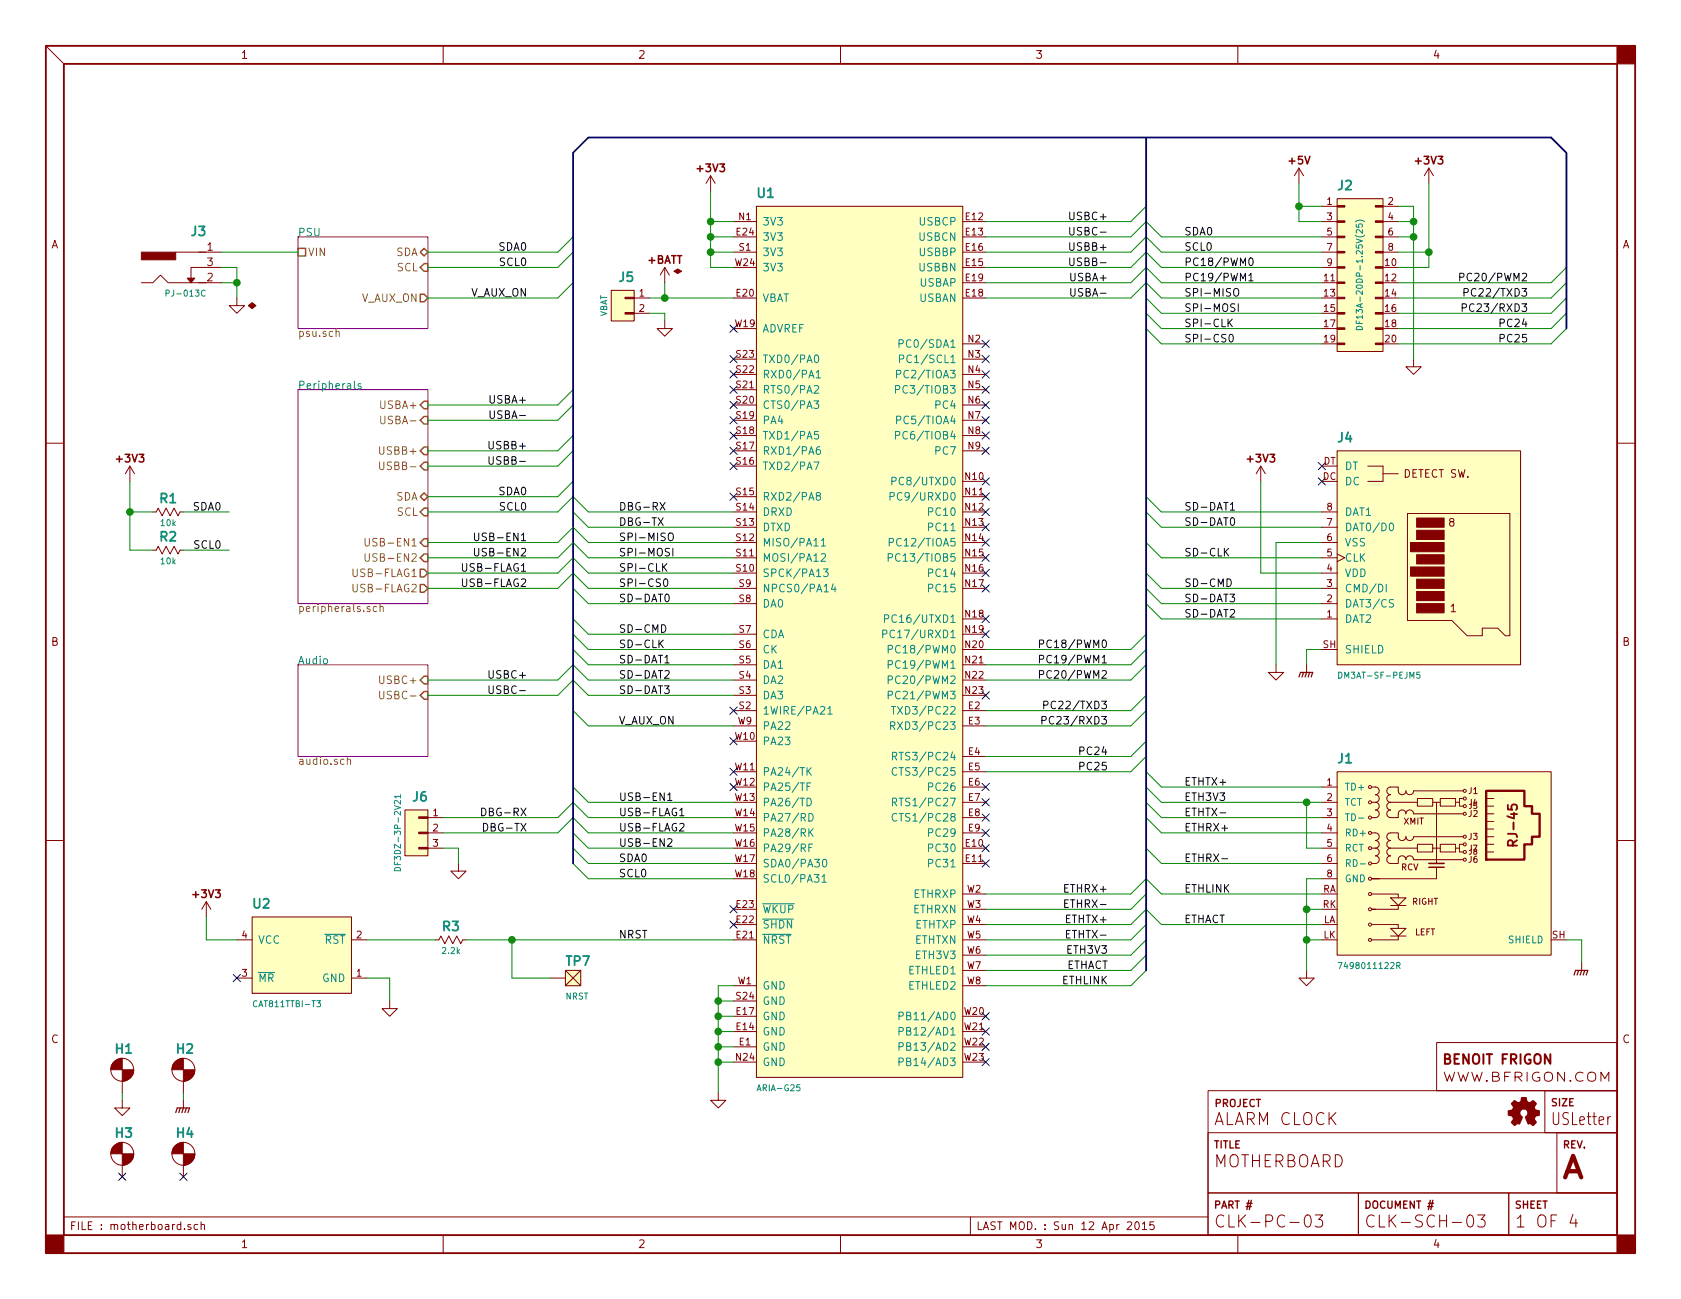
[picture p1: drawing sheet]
<svg xmlns="http://www.w3.org/2000/svg" width="279mm" height="216mm" viewBox="0 0 279 216" stroke-linecap="round" stroke-linejoin="round" font-family="sans-serif">
<g fill="none" stroke="#840000" stroke-width=".17">
<path d="M7.6 7.6l3 3M73.7 7.6v3M139.7 7.6v3M205.7 7.6v3M118.1 29.2l-.8 1.3M118.1 29.2v2.6M118.1 29.2l.8 1.3M121.9 36.8h3.8M121.9 39.4h3.8M125.7 34.3h34.3v144.8h-34.3zM160 36.8h3.8M160 39.4h3.8"/>
<path d="M215.9 27.9l-.8 1.3M215.9 27.9v2.6M215.9 27.9l.8 1.3M219.7 36.8h2.5M219.7 39.4h2.5M219.7 34.3h2.5M222.2 33h7.7v25.4h-7.7zM229.9 36.8h2.5M229.9 39.4h2.5M229.9 34.3h2.5M237.5 27.9l-.8 1.3M237.5 27.9v2.6"/>
<path d="M237.5 27.9l.8 1.3M23.5 47h1.9l1.3-1.3 1.2 1.3h6.4M29.2 41.9h7.6M33 47h3.8M36.8 44.5h-5.1v2.5M39.4 49.5v1.3h1.2l-1.2 1.3-1.3-1.3h1.3M101.6 48.3h3.8v5h-3.8zM105.4 49.5h2.5M105.4 52.1h2.5M110.5 53.3v1.3h1.3l-1.3 1.3-1.3-1.3h1.3M110.5 44.5l-.8 1.2M110.5 44.5v2.5"/>
<path d="M110.5 44.5l.8 1.2M121.9 41.9h3.8M121.9 59.7h3.8M121.9 49.5h3.8M121.9 44.5h3.8M121.9 54.6h3.8M160 41.9h3.8M160 57.2h3.8M160 59.7h3.8M160 49.5h3.8M160 44.5h3.8M160 47h3.8"/>
<path d="M219.7 41.9h2.5M219.7 44.5h2.5M219.7 47h2.5M229.9 41.9h2.5M234.9 59.7v1.3h1.3l-1.3 1.2-1.2-1.2h1.2M7.6 73.7h3M21.6 77.5l-.8 1.2M21.6 77.5v2.5M21.6 77.5l.8 1.2M121.9 62.2h3.8M121.9 64.8h3.8M121.9 67.3h3.8"/>
<path d="M121.9 69.9h3.8M121.9 72.4h3.8M121.9 74.9h3.8M121.9 77.5h3.8M160 62.2h3.8M160 64.8h3.8M160 67.3h3.8M160 69.9h3.8M160 72.4h3.8M160 74.9h3.8M209.5 77.5l.8 1.2M209.5 77.5v2.5"/>
<path d="M209.5 77.5l-.7 1.2M222.2 74.9h30.5v35.6h-30.5zM227.3 77.5h2.6zM229.9 77.5v2.5zM229.9 78.7h2.5zM268.8 73.7h3M25.4 85.1h.6l.3-.6 .6 1.2 .7-1.2 .7 1.2 .6-1.2 .7 1.2 .3-.6h.6M25.4 91.4h.6l.3-.6 .6 1.3 .7-1.3 .7 1.3 .6-1.3 .7 1.3 .3-.7h.6M121.9 97.8h3.8M121.9 95.3h3.8M121.9 82.6h3.8M121.9 92.7h3.8"/>
<path d="M121.9 85.1h3.8M121.9 90.2h3.8M121.9 87.6h3.8M160 97.8h3.8M160 80h3.8M160 95.3h3.8M160 82.6h3.8M160 92.7h3.8M160 85.1h3.8M160 90.2h3.8M160 87.6h3.8M219.7 97.8h2.5"/>
<path d="M219.7 95.3h2.5M219.7 92.7h2.5M219.7 85.1h2.5M219.7 90.2h2.5M219.7 87.6h2.5M222.2 92.1l1.3 .6-1.3 .6M227.3 80h2.6zM233.9 85.3h17.1v20.4h-.8l-1.3-1.3h-2.5v1.3h-2.6l-2.5-2.6h-7.4zM121.9 118.1h3.8M121.9 115.6h3.8M121.9 113h3.8M121.9 110.5h3.8"/>
<path d="M121.9 108h3.8M121.9 105.4h3.8M121.9 100.3h3.8M160 118.1h3.8M160 115.6h3.8M160 113h3.8M160 110.5h3.8M160 108h3.8M160 105.4h3.8M160 102.9h3.8M212.1 110.5v1.3h-1.3l1.3 1.2 1.3-1.2h-1.3M217.2 110.5v1.3"/>
<path d="M219.7 100.3h2.5M219.7 102.9h2.5M7.6 139.7h3M67.3 134.6h3.8v7.6h-3.8zM71.1 135.9h2.6M71.1 138.4h2.6M121.9 120.7h3.8M121.9 128.3h3.8M121.9 130.8h3.8M121.9 133.4h3.8M121.9 135.9h3.8M121.9 138.4h3.8"/>
<path d="M121.9 123.2h3.8M160 120.7h3.8M160 125.7h3.8M160 128.3h3.8M160 130.8h3.8M160 133.4h3.8M160 135.9h3.8M160 138.4h3.8M219.7 130.8h2.5M219.7 133.4h2.5M219.7 135.9h2.5M219.7 138.4h2.5"/>
<path d="M222.2 128.3h35.6v30.5h-35.6zM228 138.4h.6a.63 .63 0 0 1 .6 .7 .63 .63 0 0 1-.6 .6 .63 .63 0 0 1 .6 .6 .63 .63 0 0 1-.6 .7M228 130.8h.6a.63 .63 0 0 1 .6 .6 .63 .63 0 0 1-.6 .7 .63 .63 0 0 1 .6 .6 .63 .63 0 0 1-.6 .7M228 133.4h.6M228.6 133.4a.63 .63 0 0 1 .6 .6 .63 .63 0 0 1-.6 .6 .63 .63 0 0 1 .6 .7 .63 .63 0 0 1-.6 .6h-.6M231.1 133.4a.63 .63 0 0 0-.6 .6 .63 .63 0 0 0 .6 .6 .63 .63 0 0 0-.6 .7 .63 .63 0 0 0 .6 .6h1.3v-.6a.63 .63 0 0 1 .6-.7 .63 .63 0 0 1 .7 .7 .63 .63 0 0 1 .6-.7 .63 .63 0 0 1 .6 .7h8.3M231.1 133.4h4.5M235.6 132.7h2.5v1.3h-2.5zM238.1 133.4h1.3M238.8 133.4v10.1M239.4 132.7h2.5v1.3h-2.5zM241.9 133.4h.7"/>
<path d="M243.2 132.7h-.6v1.3h.6M243.2 139.1h-8.3a.63 .63 0 0 1-.6 .6 .63 .63 0 0 1-.6-.6 .63 .63 0 0 1-.7 .6 .63 .63 0 0 1-.6-.6v-.7h-1.3a.63 .63 0 0 0-.6 .7 .63 .63 0 0 0 .6 .6 .63 .63 0 0 0-.6 .6 .63 .63 0 0 0 .6 .7M243.2 131.4h-8.3a.63 .63 0 0 1-.6 .7 .63 .63 0 0 1-.6-.7 .63 .63 0 0 1-.7 .7 .63 .63 0 0 1-.6-.7v-.6h-1.3a.63 .63 0 0 0-.6 .6 .63 .63 0 0 0 .6 .7 .63 .63 0 0 0-.6 .6 .63 .63 0 0 0 .6 .7M247 139.1h1.3M247 137.8h1.3M247 136.5h1.3M247 135.3h1.3M247 134h1.3M247 132.7h1.3M268.8 139.7h3M34.3 149.9l-.8 1.2M34.3 149.9v2.5"/>
<path d="M34.3 149.9l.8 1.2M39.4 156.2h2.5M41.9 152.4h16.5v12.7h-16.5zM58.4 156.2h2.6M71.1 141h2.6M72.4 156.2h.5l.4-.6 .6 1.2 .7-1.2 .7 1.2 .6-1.2 .7 1.2 .3-.6h.6M76.2 143.5v1.3h1.3l-1.3 1.3-1.3-1.3h1.3M121.9 151.1h3.8M121.9 153.7h3.8M121.9 156.2h3.8M121.9 141h3.8M121.9 143.5h3.8"/>
<path d="M121.9 146.1h3.8M160 148.6h3.8M160 151.1h3.8M160 153.7h3.8M160 156.2h3.8M160 158.8h3.8M160 141h3.8M160 143.5h3.8M219.7 141h2.5M219.7 143.5h2.5M219.7 146.1h2.5M228 153.7h4.4v.6"/>
<path d="M228 148.6h4.4v.6M228 141h.6M228.6 141a.63 .63 0 0 1 .6 .6 .63 .63 0 0 1-.6 .6 .63 .63 0 0 1 .6 .7 .63 .63 0 0 1-.6 .6h-.6M231.1 155.6h2.6M231.1 150.5h2.6M231.1 149.2h2.6l-1.3 1.3zM231.1 154.3h2.6l-1.3 1.3zM231.1 141a.63 .63 0 0 0-.6 .6 .63 .63 0 0 0 .6 .6 .63 .63 0 0 0-.6 .7 .63 .63 0 0 0 .6 .6h1.3v-.6a.63 .63 0 0 1 .6-.7 .63 .63 0 0 1 .7 .7 .63 .63 0 0 1 .6-.7 .63 .63 0 0 1 .6 .7h8.3M231.1 141h4.5M232.4 155.6v.6h-4.4M232.4 150.5v.6h-4.4h.6M235.6 140.3h2.5v1.3h-2.5z"/>
<path d="M238.1 141h1.3M238.8 144.1v2h-10.8h1.2M239.4 140.3h2.5v1.3h-2.5zM241.9 141h.7M243.2 140.3h-.6v1.3h.6M247 140.3h1.3M247 141.6h1.3M20.3 179.7v1.9M30.5 179.7v1.9M39.4 162.6h2.5M58.4 162.6h2.6M64.8 166.4v1.2h1.2l-1.2 1.3-1.3-1.3h1.3"/>
<path d="M91.4 162.6h2.6M94 161.3h2.5v2.5h-2.5zM94 161.3l2.5 2.5M96.5 161.3l-2.5 2.5M121.9 174h3.8M121.9 163.8h3.8M121.9 168.9h3.8M121.9 171.5h3.8M121.9 176.5h3.8M121.9 166.4h3.8M160 174h3.8M160 163.8h3.8"/>
<path d="M160 161.3h3.8M160 168.9h3.8M160 171.5h3.8M160 176.5h3.8M217.2 161.3v1.3h1.2l-1.2 1.2-1.3-1.2h1.3M238.8 173.3h30v8h-30zM256.8 178.4a.71 .71 0 0 1 .7-.2 .71 .71 0 0 1 .5 .5v.5a.7 .7 0 0 1-.6 .5 .7 .7 0 0 1-.7-.5zM260 178.2v1.5l-1.1-1.5v1.5M261 179.6h.1h-.2h.1v.1M262.9 160v1.3M263.1 178.4a.78 .78 0 0 0-1 0 .78 .78 0 0 0 0 1.1 .78 .78 0 0 0 1 .1M264 178.4a.71 .71 0 0 1 .7-.2 .71 .71 0 0 1 .5 .5v.5a.7 .7 0 0 1-.6 .5 .7 .7 0 0 1-.7-.5z"/>
<path d="M266.1 179.7v-1.5l.7 1.1 .6-1.1v1.5M20.3 182.9v1.3h1.3l-1.3 1.2-1.3-1.2h1.3M20.3 193.7v1.9M30.5 182.9v1.3M30.5 193.7v1.9M119.4 181.6v1.3h1.2l-1.2 1.3-1.3-1.3h1.3M200.8 188.3h68v10h-68zM200.8 181.3h68v24h-68zM200.8 198.3h25v7h-25zM225.8 198.3h25v7h-25zM250.8 198.3h18v7h-18zM256.8 181.3h12v7h-12z"/>
<path d="M258.8 188.3h10v10h-10zM7.6 205.7h3M10.6 202.3h190.2M31.7 203.6a.31 .31 0 0 0-.5 .1l.1 .2 .5 .2-.2 .3-.4-.1M32.9 203.6l-.4-.1-.2 .2v.5l.2 .2 .4-.1M33.4 203.6l.2-.1 .3 .1 .1 .8M33.4 203.1v1.3M73.7 205.3v3M139.7 205.3v3M161.3 202.3v3M187.4 203.2l.5-.1 .1 .1 .1 .2-.8 1h.8M188.7 203.2l.2-.1a.7 .7 0 0 1 .5 .5 .7 .7 0 0 1-.2 .7l-.1 .1a.7 .7 0 0 1-.4-1.2z"/>
<path d="M189.9 203.4l.3-.3v1.3M189.9 204.4h.7M191.8 203.1h-.6l-.1 .6 .2-.1h.4l.1 .5-.2 .3-.5-.2M205.7 205.3v3M217.1 202a.47 .47 0 0 1 .7 .3 1.04 1.04 0 0 1-.5 1.6 1.33 1.33 0 0 1-.2-1.9zM218.6 201.9h1.2l-.6 .8a.53 .53 0 0 1 .6 .4v.5l-.1 .2-.8 .1-.3-.1M244.1 202a.47 .47 0 0 1 .7 .3 1.04 1.04 0 0 1-.5 1.6 1.33 1.33 0 0 1-.2-1.9zM245.6 201.9h1.2l-.6 .8a.53 .53 0 0 1 .6 .4v.5l-.1 .2-.8 .1-.3-.1M261.4 201.8l-.4 1.5h1.2M261.9 202.6v1.3M268.8 205.7h3"/>
<circle cx="227.7" cy="130.8" r=".25"/>
<circle cx="227.7" cy="135.9" r=".25"/>
<circle cx="227.7" cy="138.4" r=".25"/>
<circle cx="227.7" cy="133.3" r=".25"/>
<circle cx="243.5" cy="139.1" r=".25"/>
<circle cx="243.5" cy="135.3" r=".25"/>
<circle cx="243.5" cy="131.4" r=".25"/>
<circle cx="243.5" cy="132.7" r=".25"/>
<circle cx="243.5" cy="134" r=".25"/>
<circle cx="227.7" cy="151.1" r=".25"/>
<circle cx="227.7" cy="141" r=".25"/>
<circle cx="227.7" cy="153.7" r=".25"/>
<circle cx="227.7" cy="156.2" r=".25"/>
<circle cx="227.7" cy="148.6" r=".25"/>
<circle cx="227.7" cy="143.5" r=".25"/>
<circle cx="227.7" cy="146" r=".25"/>
<circle cx="243.5" cy="141.6" r=".25"/>
<circle cx="243.5" cy="142.9" r=".25"/>
<circle cx="243.5" cy="140.3" r=".25"/>
<circle cx="20.3" cy="177.8" r="1.9"/>
<circle cx="30.5" cy="177.8" r="1.9"/>
<circle cx="20.3" cy="191.8" r="1.9"/>
<circle cx="30.5" cy="191.8" r="1.9"/>
</g>
<path d="M7.6 7.6h264.2v200.7h-264.2zM10.6 10.6h258.2v194.7h-258.2z" fill="none" stroke="#840000" stroke-width=".3"/>
<g fill="#840000" stroke="#840000" stroke-width=".17">
<path d="M7.6 205.3h3v3h-3z"/>
<path d="M268.8 205.3h3v3h-3z"/>
<path d="M268.8 7.6h3v3h-3z"/>
<path d="M222.2 57h1.3v.3h-1.3z"/>
<path d="M222.2 54.5h1.3v.2h-1.3z"/>
<path d="M222.2 51.9h1.3v.3h-1.3z"/>
<path d="M222.2 49.4h1.3v.3h-1.3z"/>
<path d="M222.2 46.9h1.3v.2h-1.3z"/>
<path d="M222.2 44.3h1.3v.3h-1.3z"/>
<path d="M222.2 41.8h1.3v.2h-1.3z"/>
<path d="M222.2 39.2h1.3v.3h-1.3z"/>
<path d="M222.2 36.7h1.3v.3h-1.3z"/>
<path d="M222.2 34.2h1.3v.2h-1.3z"/>
<path d="M228.6 57h1.3v.3h-1.3z"/>
<path d="M228.6 54.5h1.3v.2h-1.3z"/>
<path d="M228.6 51.9h1.3v.3h-1.3z"/>
<path d="M228.6 49.4h1.3v.3h-1.3z"/>
<path d="M228.6 46.9h1.3v.2h-1.3z"/>
<path d="M228.6 44.3h1.3v.3h-1.3z"/>
<path d="M228.6 41.8h1.3v.2h-1.3z"/>
<path d="M228.6 39.2h1.3v.3h-1.3z"/>
<path d="M228.6 36.7h1.3v.3h-1.3z"/>
<path d="M228.6 34.2h1.3v.2h-1.3z"/>
<path d="M23.5 41.9h5.7v1.3h-5.7z"/>
<path d="M31.1 46.2h1.3l-.7 .8z"/>
<path d="M69.6 140.8h1.5v.3h-1.5z"/>
<path d="M69.6 138.3h1.5v.3h-1.5z"/>
<path d="M69.6 135.8h1.5v.2h-1.5z"/>
<path d="M103.9 51.9h1.5v.3h-1.5z"/>
<path d="M103.9 49.4h1.5v.3h-1.5z"/>
<path d="M29 176.7l.6-.6 .9-.2v1.9h-1.9l.1-.8z"/>
<path d="M30.5 177.8h1.9a1.95 1.95 0 0 1-1.9 1.9z"/>
<path d="M18.8 190.6l.6-.5 .9-.2v1.9h-1.9l.1-.8z"/>
<path d="M20.3 191.8h1.9a1.95 1.95 0 0 1-1.9 1.9z"/>
<path d="M18.8 176.7l.6-.6 .9-.2v1.9h-1.9l.1-.8z"/>
<path d="M20.3 177.8h1.9a1.95 1.95 0 0 1-1.9 1.9z"/>
<path d="M29 190.6l.6-.5 .9-.2v1.9h-1.9l.1-.8z"/>
<path d="M30.5 191.8h1.9a1.95 1.95 0 0 1-1.9 1.9z"/>
<path d="M41.3 50.8l.6-.5 .6 .5-.6 .5z"/>
<path d="M112 45.1l.6-.4 .7 .4-.7 .4z"/>
<path d="M234.4 94.2h5.6v1.6h-5.6z"/>
<path d="M234.4 90.2h5.6v1.5h-5.6z"/>
<path d="M235.5 100.3h4.5v1.6h-4.5z"/>
<path d="M235.5 98.3h4.5v1.5h-4.5z"/>
<path d="M235.5 96.3h4.5v1.5h-4.5z"/>
<path d="M235.5 92.2h4.5v1.5h-4.5z"/>
<path d="M235.5 88.1h4.5v1.6h-4.5z"/>
<path d="M235.5 86.1h4.5v1.5h-4.5z"/>
</g>
<path d="M251.5 183.2a.29 .29 0 0 1 .2-.2 .29 .29 0 0 1 .3 .1l.3 .2a.66 .66 0 0 0 .6-.8v-.1h.7l.1 .4a.56 .56 0 0 0 .4 .5 .56 .56 0 0 0 .7-.3 .49 .49 0 0 1 .4 .3 .49 .49 0 0 1-.2 .6v.1a.54 .54 0 0 0 .7 .6h.1v.5a.3 .3 0 0 1-.1 .3 .3 .3 0 0 1-.3 0l-.2 .1-.2 .5 .1 .3a.28 .28 0 0 1 .2 .3 .28 .28 0 0 1-.2 .2l-.3 .2-.5-.3-.3 .1-.4-1.1a.73 .73 0 0 0 .4-1 .73 .73 0 0 0-1.1-.3 .73 .73 0 0 0-.1 1.1l.2 .2-.4 1.1-.3-.1-.3 .1a.3 .3 0 0 1-.3 .2 .3 .3 0 0 1-.2-.2l-.3-.3 .4-.5-.1-.4a.43 .43 0 0 0-.6-.2l-.2-.1v-.3a.27 .27 0 0 1 0-.4 .27 .27 0 0 1 .4 0l.3-.1 .2-.5-.4-.6z" fill="#840000" stroke="#840000" stroke-width=".25"/>
<g fill="#ffffc2" stroke="#ffffc2" stroke-width=".25">
<path d="M125.7 34.3h34.3v144.8h-34.3z"/>
<path d="M222.2 128.3h35.6v30.5h-35.6z"/>
<path d="M222.2 33h7.7v25.4h-7.7z"/>
<path d="M67.3 134.6h3.8v7.6h-3.8z"/>
<path d="M101.6 48.3h3.8v5h-3.8z"/>
<path d="M41.9 152.4h16.5v12.7h-16.5z"/>
<path d="M94 161.3h2.5v2.5h-2.5z"/>
<path d="M222.2 74.9h30.5v35.6h-30.5z"/>
</g>
<g fill="none" stroke="#008484" stroke-width=".17">
<path d="M225.3 36.9a1.2 1.2 0 0 1 1.5 0M225.4 37.2v.5l.5 .1-.1-.2 .1-.3 .4-.1 .1 .2-.1 .4M27.6 48.7h.5v-.4l-.5-.1v1M34.1 48.3a.47 .47 0 0 0-.7 .4 .47 .47 0 0 0 .5 .5l.2-.1M135.5 59.1l.1-.1a.66 .66 0 0 1 .5 .5 .66 .66 0 0 1-.2 .6l-.1 .2a.71 .71 0 0 1-.3-1.2zM149.4 57.1l.6-.1 .1-.4-.7-.1v1.2M149.5 59.7l.6-.1 .1-.5-.7-.1v1.3M225.4 53.3v.5h1M225.5 54.4a.55 .55 0 0 1 .6-.1 .55 .55 0 0 1 .3 .5h-1zM225.9 53.4v.4M58.9 63.3v1.1l.2 .2M60 63.8h-.3l-.2 .1 .1 .2 .4 .1v.3h-.5"/>
<path d="M135.3 66.6h.8l-.5 .5 .4 .1v.6l-.2 .1h-.3l-.2-.1M135.3 76.8h.8l-.5 1.3M135.4 64.2l.4-.1 .2 .1 .1 .2-.8 1h.8M135.7 61.9l.3-.4v1.3M135.7 62.8h.7M136 71.7h-.6v.6l.1-.1 .5 .1v.5l-.2 .2-.4-.2M136.2 74.2a.47 .47 0 0 0-.5 .6l.1 .6 .3 .1 .2-.1 .1-.4-.2-.2-.3-.1-.2 .3M148.2 80l.6-.1 .1-.5-.7-.1v1.3M148.8 64.7h.7v-.5l-.7-.1v1.3M148.8 72.4l.7-.1v-.5l-.7-.1v1.3M149 62.2l.6-.1 .1-.5-.7-.1v1.3M149 69.8l.6-.1 .1-.4-.7-.1v1.2"/>
<path d="M135.9 82.4l-.2-.2 .1-.3h.3l.2 .1v.3l-.5 .1-.1 .3v.3l.2 .1h.2l.3-.2-.1-.4-.2-.1M136.5 92.1l.5-.1 .2 .1v.3l-.8 .9h.8M136.5 89.8l.4-.3v1.3M136.5 90.8h.7M136.9 94.6h.7l-.4 .4 .4 .1v.6l-.2 .1h-.4l-.1-.1M138.5 97l-.3 .9h.8M138.8 97.5v.9M147.6 92.7l.6-.1 .1-.5-.7-.1v1.3M147.8 90.1h.6l.1-.5-.7-.1v1.3M147.9 82.5l.6-.1 .1-.4-.7-.1v1.2M230.4 97.1v1.3M231 87l.2-.1a.66 .66 0 0 1 .5 .5 .66 .66 0 0 1-.2 .7l-.2 .1a.71 .71 0 0 1-.3-1.2z"/>
<path d="M231.6 99.7l-.5-.1-.1 .1v.4l.5 .3 .1 .3-.2 .2-.5-.1M137.6 117.8l.3-.4v1.3M137.6 118.7h.7M146.7 105.4l.6-.1 .1-.5-.7-.1v1.3M147 102.8h.6l.1-.5-.7-.1v1.3M147.6 107.9l.6-.1 .1-.4-.7-.1v1.2M147.6 110.5l.6-.1 .1-.5-.7-.1v1.3M147.6 113l.6-.1 .1-.5-.7-.1v1.3M147.6 115.5h.6l.1-.5-.7-.1v1.3M148.2 117.4h.7M148.5 117.4v1.3M222.5 111.7a.51 .51 0 0 1 .6 .5 .51 .51 0 0 1-.6 .5z"/>
<path d="M236 111.7h-.5v.5l.1-.1h.3l.1 .5-.2 .1-.3-.1M66.6 132.4h-1l.3 .2M66.6 132.1v.5M134.1 132.7a.64 .64 0 0 1 .8 .6 .64 .64 0 0 1-.8 .6zM134.1 130.7h.5M134.3 128.1l.5 .8M134.4 135.2a.64 .64 0 0 1 .8 .6 .64 .64 0 0 1-.8 .7zM134.6 138.3l.6 .7M134.7 130.1h-.6v1.3M134.8 127.6l-.7 .7M135.2 137.7l-.8 .8M148 120.6l.6-.1 .1-.4-.7-.1v1.2"/>
<path d="M148.3 125.7l.6-.1 .1-.5-.7-.1v1.3M148.3 133.3l.6-.1 .1-.4-.7-.1v1.2M148.3 120.6l.4 .6M148.6 125.7l.4 .6M148.6 133.3l.4 .6M149 127.7a.5 .5 0 0 0-.6 0 .5 .5 0 0 0-.1 .6 .47 .47 0 0 0 .2 .5 .47 .47 0 0 0 .5-.1M149 135.3a.5 .5 0 0 0-.6 0 .5 .5 0 0 0-.1 .6 .47 .47 0 0 0 .2 .5 .47 .47 0 0 0 .5-.1M225.8 136h.9M53.9 155.3h3.5M65.6 144.3a.55 .55 0 0 1 .6-.1 .55 .55 0 0 1 .4 .5h-1zM126.7 155.3h4.8M126.7 152.8h5.2"/>
<path d="M126.7 150.2h5.4M134.4 140.9h.5M135.1 140.3h-.7v1.3M136.6 145.7l.4-.3v1.2M136.6 146.6h.7M136.8 142.9l.2-.1a.66 .66 0 0 1 .5 .5 .66 .66 0 0 1-.2 .7l-.2 .1a.71 .71 0 0 1-.3-1.2zM222.4 160h.7l-.5 1M226.1 143.6h.8M52.7 166.3h.6l-.4 .4 .3 .1v.4l-.1 .1-.4-.1M149.4 168.9l.6-.1 .1-.5-.7-.1v1.3M149.4 171.4l.6-.1 .1-.4-.7-.1v1.2M149.4 174l.6-.1 .1-.5-.7-.1v1.3"/>
<path d="M149.4 176.5l.6-.1 .1-.5-.7-.1v1.3M232.2 160.5h.4v-.5h-.4v1M232.4 160.5l.3 .5"/>
</g>
<path d="M237.5 144.1h2.5M237.5 143.5h2.5" fill="none" stroke="#840000" stroke-width=".25"/>
<path d="M247 131.4h6.4v2.6h1.2v1.3h1.3v3.8h-1.3v1.2h-1.2v2.6h-6.4z" fill="none" stroke="#840000" stroke-width=".38"/>
<g fill="none" stroke="#008400" stroke-width=".17">
<path d="M95.2 39.4l-2.5 2.5h-21.6M118.1 36.8h3.8M118.1 39.4h3.8M118.1 31.8v12.7h3.8M163.8 39.4h24.2l2.5-2.6 2.5 2.6h26.7M190.5 34.3l-2.5 2.5h-24.2M215.9 30.5v6.3h3.8M215.9 34.3h3.8M232.4 36.8h2.5M232.4 39.4h2.5M232.4 34.3h2.5v25.4M237.5 30.5v14h-5.1"/>
<path d="M36.8 41.9h12.7M36.8 44.5h2.6v5M36.8 47h2.6M95.2 41.9l-2.5 2.6h-21.6M95.2 47l-2.5 2.5h-21.6M107.9 49.5h14M107.9 52.1h2.6v1.2M110.5 47v2.5M118.1 41.9h3.8M163.8 41.9h24.2l2.5-2.5 2.5 2.5h26.7M163.8 44.5h24.2l2.5-2.6 2.5 2.6h26.7M163.8 47h24.2l2.5-2.5 2.5 2.5h26.7"/>
<path d="M163.8 49.5h24.2l2.5-2.5 2.5 2.5h26.7M190.5 49.5l2.5 2.6h26.7M190.5 52.1l2.5 2.5h26.7M190.5 54.6l2.5 2.6h26.7M232.4 41.9h5.1M260.3 54.6l-2.5 2.6h-25.4M260.3 52.1l-2.5 2.5h-25.4M260.3 49.5l-2.5 2.6h-25.4M260.3 47l-2.5 2.5h-25.4M260.3 44.5l-2.5 2.5h-25.4M95.2 64.8l-2.5 2.5h-21.6M95.2 67.3l-2.5 2.6h-21.6"/>
<path d="M95.2 72.4l-2.5 2.5h-21.6M95.2 74.9l-2.5 2.6h-21.6M21.6 85.1h3.8M21.6 80v11.4h3.8M30.5 85.1h7.6M30.5 91.4h7.6M71.1 85.1h21.6l2.5-2.5 2.6 2.5h24.1M71.1 90.2h21.6l2.5-2.6 2.6 2.6h24.1M71.1 92.7h21.6l2.5-2.5 2.6 2.5h24.1M71.1 95.3h21.6l2.5-2.6 2.6 2.6h24.1M71.1 97.8h21.6l2.5-2.5 2.6 2.5h24.1M95.2 85.1l2.6 2.5h24.1"/>
<path d="M95.2 97.8l2.6 2.5h24.1M95.2 80l-2.5 2.6h-21.6M190.5 82.6l2.5 2.5h26.7M190.5 85.1l2.5 2.5h26.7M190.5 90.2l2.5 2.5h26.7M190.5 95.3l2.5 2.5h26.7M190.5 97.8l2.5 2.5h26.7M209.5 80v15.3h10.2M219.7 90.2h-7.6v20.3M71.1 115.6h21.6l2.5-2.6 2.6 2.6h24.1M71.1 113h21.6l2.5-2.5 2.6 2.5h24.1M95.2 102.9l2.6 2.5h24.1"/>
<path d="M95.2 105.4l2.6 2.6h24.1M95.2 108l2.6 2.5h24.1M95.2 118.1l2.6 2.6h24.1M190.5 105.4l-2.5 2.6h-24.2M190.5 108l-2.5 2.5h-24.2M190.5 110.5l-2.5 2.5h-24.2M190.5 115.6l-2.5 2.5h-24.2M190.5 118.1l-2.5 2.6h-24.2M190.5 100.3l2.5 2.6h26.7M219.7 108h-2.5v2.5M73.7 135.9h19l2.5-2.5 2.6 2.5h24.1M73.7 138.4h19l2.5-2.5 2.6 2.5h24.1"/>
<path d="M95.2 130.8l2.6 2.6h24.1M95.2 138.4l2.6 2.6h24.1M190.5 128.3l2.5 2.5h26.7M190.5 130.8l2.5 2.6h26.7M190.5 133.4l2.5 2.5h26.7M190.5 135.9l2.5 2.5h26.7M190.5 123.2l-2.5 2.5h-24.2M190.5 125.7l-2.5 2.6h-24.2M217.2 133.4v7.6h2.5M34.3 152.4v3.8h5.1M61 156.2h11.4M73.7 141h2.5v2.5"/>
<path d="M77.5 156.2h44.4M85.1 156.2v6.4h6.3M95.2 141l2.6 2.5h24.1M95.2 143.5l2.6 2.6h24.1M163.8 148.6h24.2l2.5-2.5 2.5 2.5h26.7M163.8 153.7h24.2l2.5-2.6 2.5 2.6h26.7M190.5 148.6l-2.5 2.5h-24.2M190.5 153.7l-2.5 2.5h-24.2M190.5 156.2l-2.5 2.6h-24.2M190.5 158.8l-2.5 2.5h-24.2M190.5 141l2.5 2.5h26.7M217.2 151.1h2.5"/>
<path d="M217.2 156.2h2.5M219.7 146.1h-2.5v15.2M260.3 156.2h2.6v3.8M61 162.6h3.8v3.8M119.4 176.5h2.5M119.4 174h2.5M119.4 171.5h2.5M119.4 168.9h2.5M119.4 166.4h2.5M121.9 163.8h-2.5v17.8M190.5 161.3l-2.5 2.5h-24.2M20.3 181.6v1.3"/>
<path d="M30.5 181.6v1.3"/>
</g>
<g fill="none" stroke="#000" stroke-width=".17">
<path d="M177.8 37.8v1l.2 .3h.3l.2-.3v-1M177.8 42.9v1l.2 .2h.3l.2-.2v-1M178 48v1l.2 .2h.3l.2-.2v-1M204.3 53.6l.5 .7M204.4 55.7l.1-.1a.66 .66 0 0 1 .6 .5 .66 .66 0 0 1-.2 .6l-.2 .1a.71 .71 0 0 1-.3-1.1zM204.8 53l-.7 .7M205.2 48h.5a.83 .83 0 0 1-.1 1.2 .44 .44 0 0 1-.5-.4v-.7zM205.8 50.5v1.3M207.6 45.8l.3-.4v1.3M207.6 46.7h.7M207.7 43l.1-.1a.66 .66 0 0 1 .6 .5 .66 .66 0 0 1-.2 .6l-.2 .1a.71 .71 0 0 1-.3-1.1zM242.6 46.1l.6-.1 .1-.5-.7-.1v1.3"/>
<path d="M243 51.2l.6-.1 .1-.5-.7-.1v1.3M243.3 48.6l.6-.1 .1-.4-.7-.1v1.2M81.3 75.9v1l.2 .3h.3l.2-.3v-1M81.5 68.3v1l.2 .2h.2l.3-.2v-1M76.9 93.7v1l.2 .2h.2l.3-.2v-1M76.9 96.2v1l.2 .3h.2l.3-.3v-1M78.9 88.6v1l.2 .3h.2l.3-.3v-1M78.9 91.1v1.1l.2 .2h.2l.3-.2v-1.1M109.4 86.1l.8 1.2M109.7 83.5l.8 1.3M110.2 86.1l-.8 1.2M110.3 94.2l.5 .7"/>
<path d="M110.4 96.3l.2-.1a.66 .66 0 0 1 .5 .5 .66 .66 0 0 1-.2 .7l-.2 .1a.71 .71 0 0 1-.3-1.2zM110.5 83.5l-.8 1.3M110.6 98.9l.2-.1a.66 .66 0 0 1 .5 .4 .66 .66 0 0 1-.2 .7l-.2 .1a.71 .71 0 0 1-.3-1.1zM110.8 93.7l-.7 .7M111.1 88.8a.44 .44 0 0 1 .6-.2 .83 .83 0 0 1-.1 1.3 .44 .44 0 0 1-.5-.5zM111.8 91.1v1.3M203.7 91.7l.5 .7M203.9 96.2a.64 .64 0 0 1 .8 .7 .64 .64 0 0 1-.8 .6zM204.2 91.1l-.7 .7M204.4 98.8h.8l-.4 .4 .4 .1v.6l-.2 .1h-.4l-.2-.1M204.5 83.9l.4-.4v1.3M204.5 84.8h.7"/>
<path d="M204.6 86.2l.2-.1a.66 .66 0 0 1 .5 .4 .66 .66 0 0 1-.2 .7l-.2 .1a.71 .71 0 0 1-.3-1.1zM81.3 114v1l.2 .3h.3l.2-.3v-1M109.7 106.9l.5 .7M110 103.8a.64 .64 0 0 1 .7 .7 .64 .64 0 0 1-.7 .6zM110.2 106.4l-.7 .7M110.4 114h.8l-.4 .5 .4 .1v.5l-.2 .2h-.4l-.2-.2M110.5 109.3l.4-.4v1.3M110.5 111.6l.5-.1 .2 .1v.2l-.8 .9h.8M110.5 110.2h.7M172.8 112.1l.6-.1v-.4l-.6-.1v1.2M172.8 109.6l.6-.1v-.5l-.6-.1v1.3M172.8 107h.6v-.5l-.6-.1v1.2"/>
<path d="M173.2 119.7h.6v-.5l-.6-.1v1.2M173.5 117.2l.6-.1v-.5l-.6-.1v1.3M204.5 101.4l.5-.1 .2 .1v.3l-.8 .9h.8M80.1 134.3a.64 .64 0 0 1 .7 .7 .64 .64 0 0 1-.7 .6zM80.4 136.9a.64 .64 0 0 1 .7 .6 .64 .64 0 0 1-.7 .6zM111 132.1l.3-.3v1.2M111 139.5l.5-.1 .1 .1 .1 .3-.8 .9h.8M111 133h.7M113 134.7l.3-.4v1.3M113 137l.5-.1 .1 .1 .1 .2-.8 .9h.8M113 135.6h.7M177 150.1h.4"/>
<path d="M177.3 155.2h.4M177.6 149.6h-.6v1.2h.6M177.9 154.6h-.6v1.3h.6M203.1 142.7h.9"/>
</g>
<path d="M49.5 39.4h21.6v15.2h-21.6zM49.5 64.8h21.6v35.5h-21.6zM49.5 110.5h21.6v15.2h-21.6z" fill="none" stroke="#840084" stroke-width=".17"/>
<g fill="none" stroke="#848400" stroke-width=".17">
<path d="M55.9 55.2l.1-.1h.3l.1 .8M63.1 76.8v1l.2 .3h.3l.2-.3v-1M63.3 69.2v1l.2 .2h.3l.2-.2v-1M58.7 94.6v1l.2 .2h.3l.2-.2v-1M58.7 97.1v1l.2 .3h.3l.2-.3v-1M60.7 89.5v1l.2 .3h.3l.2-.3v-1M60.7 92v1l.2 .3h.3l.2-.3v-1M62.6 100.9l-.3-.1-.3 .2 .1 .6h.5M63.1 114.9v1l.2 .3h.3l.2-.3v-1M63.2 100.9l.1-.1 .4 .1v.8M63.2 100.4v1.3M57.7 126.3l.2-.1 .3 .1 .1 .8"/>
<path d="M57.7 125.8v1.3"/>
</g>
<g fill="none" stroke="#848400" stroke-width=".25">
<path d="M49.5 41.3h1.3v1.2h-1.3zM69.8 41.9l.7-.6 .6 .6-.6 .6zM69.8 44.5l.7-.7h.6v1.3h-.6zM69.8 48.9h.7l.6 .6-.6 .7h-.7zM69.8 67.3l.7-.6h.6v1.2h-.6zM69.8 74.9l.7-.6h.6v1.3h-.6zM70.5 69.2h.6v1.3h-.6l-.7-.6zM70.5 76.8h.6v1.3h-.6l-.7-.6zM69.8 82.6l.7-.7 .6 .7-.6 .6zM69.8 85.1l.7-.6h.6v1.2h-.6zM69.8 90.2l.7-.7h.6v1.3h-.6zM69.8 94.6h.7l.6 .7-.6 .6h-.7z"/>
<path d="M69.8 97.2h.7l.6 .6-.6 .6h-.7zM70.5 92.1h.6v1.2h-.6l-.7-.6zM69.8 113l.7-.6h.6v1.3h-.6zM70.5 114.9h.6v1.3h-.6l-.7-.6z"/>
</g>
<g fill="#008400" stroke="#008400" stroke-width=".25">
<circle cx="217.2" cy="133.4" r=".51"/>
<circle cx="217.2" cy="156.2" r=".51"/>
<circle cx="217.2" cy="151.1" r=".51"/>
<circle cx="39.4" cy="47" r=".51"/>
<circle cx="21.6" cy="85.1" r=".51"/>
<circle cx="119.4" cy="176.5" r=".51"/>
<circle cx="119.4" cy="174" r=".51"/>
<circle cx="119.4" cy="171.5" r=".51"/>
<circle cx="119.4" cy="168.9" r=".51"/>
<circle cx="119.4" cy="166.4" r=".51"/>
<circle cx="118.1" cy="36.8" r=".51"/>
<circle cx="118.1" cy="39.4" r=".51"/>
<circle cx="118.1" cy="41.9" r=".51"/>
<circle cx="215.9" cy="34.3" r=".51"/>
<circle cx="235" cy="36.8" r=".51"/>
<circle cx="235" cy="39.4" r=".51"/>
<circle cx="237.5" cy="41.9" r=".51"/>
<circle cx="85.1" cy="156.2" r=".51"/>
<circle cx="110.5" cy="49.5" r=".51"/>
</g>
<path d="M190.5 22.9v138.4M260.3 54.6v-29.2l-2.5-2.5h-160l-2.6 2.5v118.1" fill="none" stroke="#000084" stroke-width=".3"/>
<g fill="none" stroke="#000084" stroke-width=".17">
<path d="M121.3 54l1.2 1.2M121.3 59.1l1.2 1.2M122.5 54l-1.2 1.2M122.5 59.1l-1.2 1.2M163.2 59.1l1.2 1.2M163.2 56.5l1.2 1.3M164.4 59.1l-1.2 1.2M164.4 56.5l-1.2 1.3M121.3 61.6l1.2 1.2M121.3 64.2l1.2 1.2M121.3 66.7l1.2 1.2M121.3 69.2l1.2 1.3"/>
<path d="M121.3 71.8l1.2 1.2M121.3 74.3l1.2 1.2M121.3 76.9l1.2 1.2M122.5 61.6l-1.2 1.2M122.5 64.2l-1.2 1.2M122.5 66.7l-1.2 1.2M122.5 69.2l-1.2 1.3M122.5 71.8l-1.2 1.2M122.5 74.3l-1.2 1.2M122.5 76.9l-1.2 1.2M163.2 79.4l1.2 1.2M163.2 74.3l1.2 1.2"/>
<path d="M163.2 71.8l1.2 1.2M163.2 69.2l1.2 1.3M163.2 66.7l1.2 1.2M163.2 64.2l1.2 1.2M163.2 61.6l1.2 1.2M164.4 79.4l-1.2 1.2M164.4 74.3l-1.2 1.2M164.4 71.8l-1.2 1.2M164.4 69.2l-1.2 1.3M164.4 66.7l-1.2 1.2M164.4 64.2l-1.2 1.2M164.4 61.6l-1.2 1.2"/>
<path d="M219.1 79.4l1.2 1.2M219.1 76.9l1.2 1.2M220.3 79.4l-1.2 1.2M220.3 76.9l-1.2 1.2M121.3 81.9l1.2 1.3M122.5 81.9l-1.2 1.3M163.2 97.2l1.2 1.2M163.2 94.6l1.2 1.3M163.2 92.1l1.2 1.2M163.2 89.6l1.2 1.2M163.2 87l1.2 1.2M163.2 84.5l1.2 1.2"/>
<path d="M163.2 81.9l1.2 1.3M164.4 97.2l-1.2 1.2M164.4 94.6l-1.2 1.3M164.4 92.1l-1.2 1.2M164.4 89.6l-1.2 1.2M164.4 87l-1.2 1.2M164.4 84.5l-1.2 1.2M164.4 81.9l-1.2 1.3M121.3 117.5l1.2 1.2M122.5 117.5l-1.2 1.2M163.2 115l1.2 1.2M163.2 104.8l1.2 1.2"/>
<path d="M163.2 102.3l1.2 1.2M164.4 115l-1.2 1.2M164.4 104.8l-1.2 1.2M164.4 102.3l-1.2 1.2M121.3 122.6l1.2 1.2M121.3 127.7l1.2 1.2M121.3 130.2l1.2 1.2M122.5 122.6l-1.2 1.2M122.5 127.7l-1.2 1.2M122.5 130.2l-1.2 1.2M163.2 137.8l1.2 1.2M163.2 135.3l1.2 1.2"/>
<path d="M163.2 132.7l1.2 1.3M163.2 130.2l1.2 1.2M164.4 137.8l-1.2 1.2M164.4 135.3l-1.2 1.2M164.4 132.7l-1.2 1.3M164.4 130.2l-1.2 1.2M121.3 150.5l1.2 1.2M121.3 153.1l1.2 1.2M122.5 150.5l-1.2 1.2M122.5 153.1l-1.2 1.2M163.2 142.9l1.2 1.2M163.2 140.4l1.2 1.2"/>
<path d="M164.4 142.9l-1.2 1.2M164.4 140.4l-1.2 1.2M38.8 162l1.2 1.2M40 162l-1.2 1.2M163.2 168.3l1.2 1.2M163.2 170.8l1.2 1.3M163.2 173.4l1.2 1.2M163.2 175.9l1.2 1.2M164.4 168.3l-1.2 1.2M164.4 170.8l-1.2 1.3M164.4 173.4l-1.2 1.2M164.4 175.9l-1.2 1.2"/>
<path d="M19.7 195l1.2 1.2M20.9 195l-1.2 1.2M29.9 195l1.2 1.2M31.1 195l-1.2 1.2"/>
</g>
<path d="M215.9 112.5l.3-.7h2l-.3 .7M216.7 111.8l-.3 .7M217.2 111.8l-.3 .7M217.7 111.8l-.3 .7M261.6 162.1l.3-.8h2l-.2 .8M262.4 161.3l-.3 .8M262.9 161.3l-.3 .8M263.4 161.3l-.3 .8M29.2 184.9l.3-.7h2l-.3 .7M30 184.2l-.3 .7M30.5 184.2l-.3 .7M31 184.2l-.3 .7" fill="none" stroke="#840000" stroke-width=".2"/>
<text font-size="5" fill="#840000" x="259.8" y="195.9">A</text>
<g font-size="2.8" fill="#840000">
<text x="201.8" y="187">ALARM CLOCK</text>
<text x="257.8" y="187">USLetter</text>
<text x="201.8" y="194">MOTHERBOARD</text>
<text x="201.8" y="204">CLK-PC-03</text>
<text x="226.8" y="204">CLK-SCH-03</text>
<text x="251.8" y="204">1 OF 4</text>
</g>
<text font-size="2.2" fill="#840000" x="239.8" y="176.9">BENOIT FRIGON</text>
<g font-size="2.1" fill="#008484">
<text x="125.9" y="32.9">U1</text>
<text x="222.4" y="31.6">J2</text>
<text x="31.8" y="39.2">J3</text>
<text x="102.9" y="46.8">J5</text>
<text x="222.4" y="73.5">J4</text>
<text x="26.6" y="83.6">R1</text>
<text x="26.6" y="90">R2</text>
<text x="222.4" y="126.8">J1</text>
<text x="68.6" y="133.2">J6</text>
<text x="42.1" y="151">U2</text>
<text x="73.6" y="154.7">R3</text>
<text x="94.1" y="160.5">TP7</text>
<text x="19.2" y="175.1">H1</text>
<text x="29.4" y="175.1">H2</text>
<text x="19.2" y="189.1">H3</text>
<text x="29.4" y="189.1">H4</text>
</g>
<g font-size="2.1" fill="#840000">
<text x="252.2" y="140.1" transform="rotate(-90 252.2 140.1)">RJ-45</text>
<text x="239.8" y="179.8">WWW.BFRIGON.COM</text>
</g>
<g font-size="1.8" fill="#840000">
<text x="40.2" y="9.8">1</text>
<text x="106.2" y="9.8">2</text>
<text x="172.2" y="9.8">3</text>
<text x="238.3" y="9.8">4</text>
<text x="116" y="28.6">+3V3</text>
<text x="214.3" y="27.3">+5V</text>
<text x="235.4" y="27.3">+3V3</text>
<text x="8.5" y="41.3">A</text>
<text x="34.4" y="41.7">1</text>
<text x="269.6" y="41.3">A</text>
<text x="34.4" y="46.7">2</text>
<text x="34.4" y="44.2">3</text>
<text x="107.6" y="43.8">+BATT</text>
<text x="19.5" y="76.8">+3V3</text>
<text x="207.5" y="76.8">+3V3</text>
<text x="233.3" y="79.4">DETECT SW.</text>
<text x="240.8" y="87.5">8</text>
<text x="241.1" y="101.7">1</text>
<text x="8.5" y="107.3">B</text>
<text x="269.6" y="107.3">B</text>
<text x="32.2" y="149.2">+3V3</text>
<text x="8.5" y="173.4">C</text>
<text x="269.6" y="173.4">C</text>
<text x="11.6" y="204.4">FILE : motherboard.sch</text>
<text x="40.2" y="207.4">1</text>
<text x="106.2" y="207.4">2</text>
<text x="162.3" y="204.4">LAST MOD. : Sun 12 Apr 2015</text>
<text x="172.2" y="207.4">3</text>
<text x="238.3" y="207.4">4</text>
</g>
<g font-size="1.8" fill="#008484">
<text x="49.5" y="39.3">PSU</text>
<text x="126.7" y="37.5">3V3</text>
<text x="126.7" y="40">3V3</text>
<text x="152.7" y="40">USBCN</text>
<text x="152.8" y="37.5">USBCP</text>
<text x="126.7" y="42.5">3V3</text>
<text x="126.7" y="45.1">3V3</text>
<text x="152.7" y="45.1">USBBN</text>
<text x="152.8" y="42.5">USBBP</text>
<text x="152.8" y="47.6">USBAP</text>
<text x="126.7" y="50.2">VBAT</text>
<text x="152.7" y="50.2">USBAN</text>
<text x="126.7" y="55.2">ADVREF</text>
<text x="150.3" y="57.8">PC0/SDA1</text>
<text x="49.5" y="64.7">Peripherals</text>
<text x="126.7" y="65.4">RTS0/PA2</text>
<text x="126.7" y="62.9">RXD0/PA1</text>
<text x="126.7" y="60.3">TXD0/PA0</text>
<text x="149.9" y="62.9">PC2/TIOA3</text>
<text x="149.9" y="65.4">PC3/TIOB3</text>
<text x="150.5" y="60.3">PC1/SCL1</text>
<text x="126.7" y="67.9">CTS0/PA3</text>
<text x="126.7" y="70.5">PA4</text>
<text x="149.9" y="70.5">PC5/TIOA4</text>
<text x="155.6" y="67.9">PC4</text>
<text x="126.7" y="75.6">RXD1/PA6</text>
<text x="126.7" y="73">TXD1/PA5</text>
<text x="149.9" y="73">PC6/TIOB4</text>
<text x="155.6" y="75.6">PC7</text>
<text x="126.7" y="83.2">RXD2/PA8</text>
<text x="126.7" y="78.1">TXD2/PA7</text>
<text x="149.1" y="83.2">PC9/URXD0</text>
<text x="149.3" y="80.6">PC8/UTXD0</text>
<text x="223.5" y="80.6">DC</text>
<text x="223.5" y="78.1">DT</text>
<text x="126.7" y="88.3">DTXD</text>
<text x="126.7" y="85.7">DRXD</text>
<text x="154.6" y="85.7">PC10</text>
<text x="154.6" y="88.3">PC11</text>
<text x="223.5" y="88.3">DAT0/D0</text>
<text x="223.5" y="85.7">DAT1</text>
<text x="126.7" y="95.9">SPCK/PA13</text>
<text x="126.7" y="93.3">MOSI/PA12</text>
<text x="126.7" y="90.8">MISO/PA11</text>
<text x="148.9" y="90.8">PC12/TIOA5</text>
<text x="148.9" y="93.3">PC13/TIOB5</text>
<text x="154.6" y="95.9">PC14</text>
<text x="223.5" y="95.9">VDD</text>
<text x="223.5" y="93.3">CLK</text>
<text x="223.5" y="90.8">VSS</text>
<text x="126.7" y="101">DA0</text>
<text x="126.7" y="98.4">NPCS0/PA14</text>
<text x="154.6" y="98.4">PC15</text>
<text x="223.5" y="101">DAT3/CS</text>
<text x="223.5" y="98.4">CMD/DI</text>
<text x="126.7" y="106">CDA</text>
<text x="148.1" y="106">PC17/URXD1</text>
<text x="148.3" y="103.5">PC16/UTXD1</text>
<text x="223.5" y="103.5">DAT2</text>
<text x="49.5" y="110.4">Audio</text>
<text x="126.7" y="113.7">DA2</text>
<text x="126.7" y="111.1">DA1</text>
<text x="126.7" y="108.6">CK</text>
<text x="148.8" y="108.6">PC18/PWM0</text>
<text x="148.8" y="111.1">PC19/PWM1</text>
<text x="148.8" y="113.7">PC20/PWM2</text>
<text x="223.5" y="108.6">SHIELD</text>
<text x="126.7" y="118.7">1WIRE/PA21</text>
<text x="126.7" y="116.2">DA3</text>
<text x="148.8" y="116.2">PC21/PWM3</text>
<text x="149.6" y="118.7">TXD3/PC22</text>
<text x="126.7" y="121.3">PA22</text>
<text x="126.7" y="123.8">PA23</text>
<text x="149.4" y="121.3">RXD3/PC23</text>
<text x="126.7" y="128.9">PA24/TK</text>
<text x="126.7" y="131.4">PA25/TF</text>
<text x="149.6" y="126.4">RTS3/PC24</text>
<text x="149.6" y="128.9">CTS3/PC25</text>
<text x="154.6" y="131.4">PC26</text>
<text x="126.7" y="134">PA26/TD</text>
<text x="126.7" y="136.5">PA27/RD</text>
<text x="149.6" y="134">RTS1/PC27</text>
<text x="149.6" y="136.5">CTS1/PC28</text>
<text x="126.7" y="139.1">PA28/RK</text>
<text x="126.7" y="141.6">PA29/RF</text>
<text x="154.6" y="139.1">PC29</text>
<text x="154.6" y="141.6">PC30</text>
<text x="126.7" y="144.1">SDA0/PA30</text>
<text x="126.7" y="146.7">SCL0/PA31</text>
<text x="151.8" y="149.2">ETHRXP</text>
<text x="154.6" y="144.1">PC31</text>
<text x="126.7" y="154.3">SHDN</text>
<text x="126.7" y="151.8">WKUP</text>
<text x="151.7" y="151.8">ETHRXN</text>
<text x="152" y="154.3">ETHTXP</text>
<text x="42.9" y="156.8">VCC</text>
<text x="53.9" y="156.8">RST</text>
<text x="126.7" y="156.8">NRST</text>
<text x="151" y="161.9">ETHLED1</text>
<text x="151.9" y="156.8">ETHTXN</text>
<text x="152.3" y="159.4">ETH3V3</text>
<text x="42.9" y="163.2">MR</text>
<text x="53.5" y="163.2">GND</text>
<text x="126.7" y="164.5">GND</text>
<text x="126.7" y="167">GND</text>
<text x="151" y="164.5">ETHLED2</text>
<text x="126.7" y="172.1">GND</text>
<text x="126.7" y="169.5">GND</text>
<text x="150.5" y="169.5">PB11/AD0</text>
<text x="150.5" y="172.1">PB12/AD1</text>
<text x="126.7" y="174.6">GND</text>
<text x="126.7" y="177.2">GND</text>
<text x="150.5" y="174.6">PB13/AD2</text>
<text x="150.5" y="177.2">PB14/AD3</text>
</g>
<g font-size="1.8">
<text x="82.9" y="41.7">SDA0</text>
<text x="178.1" y="36.6">USBC+</text>
<text x="178.1" y="41.7">USBB+</text>
<text x="178.6" y="39.1">USBC-</text>
<text x="196.8" y="41.7">SCL0</text>
<text x="196.8" y="39.1">SDA0</text>
<text x="83.1" y="44.2">SCL0</text>
<text x="178.1" y="46.7">USBA+</text>
<text x="178.6" y="44.2">USBB-</text>
<text x="196.8" y="46.7">PC19/PWM1</text>
<text x="196.8" y="44.2">PC18/PWM0</text>
<text x="243.8" y="46.7">PC20/PWM2</text>
<text x="78.1" y="49.3">V_AUX_ON</text>
<text x="178.6" y="49.3">USBA-</text>
<text x="196.8" y="51.8">SPI-MOSI</text>
<text x="196.8" y="49.3">SPI-MISO</text>
<text x="244.4" y="51.8">PC23/RXD3</text>
<text x="244.6" y="49.3">PC22/TXD3</text>
<text x="196.8" y="56.9">SPI-CS0</text>
<text x="196.8" y="54.4">SPI-CLK</text>
<text x="249.6" y="56.9">PC25</text>
<text x="249.6" y="54.4">PC24</text>
<text x="81.6" y="67.1">USBA+</text>
<text x="82" y="69.6">USBA-</text>
<text x="81.6" y="74.7">USBB+</text>
<text x="82" y="77.2">USBB-</text>
<text x="82.9" y="82.3">SDA0</text>
<text x="32.1" y="84.8">SDA0</text>
<text x="79.9" y="89.9">USB-EN1</text>
<text x="83.1" y="84.8">SCL0</text>
<text x="102.9" y="89.9">SPI-MISO</text>
<text x="102.9" y="87.4">DBG-TX</text>
<text x="102.9" y="84.8">DBG-RX</text>
<text x="196.8" y="84.8">SD-DAT1</text>
<text x="196.8" y="87.4">SD-DAT0</text>
<text x="32.3" y="91.2">SCL0</text>
<text x="77.5" y="95">USB-FLAG1</text>
<text x="79.9" y="92.5">USB-EN2</text>
<text x="102.9" y="95">SPI-CLK</text>
<text x="102.9" y="92.5">SPI-MOSI</text>
<text x="196.8" y="92.5">SD-CLK</text>
<text x="77.5" y="97.5">USB-FLAG2</text>
<text x="102.9" y="100.1">SD-DAT0</text>
<text x="102.9" y="97.5">SPI-CS0</text>
<text x="196.8" y="97.5">SD-CMD</text>
<text x="196.8" y="100.1">SD-DAT3</text>
<text x="102.9" y="105.2">SD-CMD</text>
<text x="102.9" y="107.7">SD-CLK</text>
<text x="173.9" y="107.7">PC18/PWM0</text>
<text x="196.8" y="102.6">SD-DAT2</text>
<text x="81.6" y="112.8">USBC+</text>
<text x="102.9" y="110.2">SD-DAT1</text>
<text x="102.9" y="112.8">SD-DAT2</text>
<text x="173.9" y="112.8">PC20/PWM2</text>
<text x="173.9" y="110.2">PC19/PWM1</text>
<text x="82" y="115.3">USBC-</text>
<text x="102.9" y="115.3">SD-DAT3</text>
<text x="174.7" y="117.9">PC22/TXD3</text>
<text x="102.9" y="120.4">V_AUX_ON</text>
<text x="174.5" y="120.4">PC23/RXD3</text>
<text x="179.7" y="125.5">PC24</text>
<text x="179.7" y="128">PC25</text>
<text x="196.8" y="130.6">ETHTX+</text>
<text x="80.6" y="135.6">DBG-RX</text>
<text x="102.9" y="133.1">USB-EN1</text>
<text x="102.9" y="135.6">USB-FLAG1</text>
<text x="196.8" y="133.1">ETH3V3</text>
<text x="196.8" y="135.6">ETHTX-</text>
<text x="80.8" y="138.2">DBG-TX</text>
<text x="102.9" y="143.3">SDA0</text>
<text x="102.9" y="138.2">USB-FLAG2</text>
<text x="102.9" y="140.7">USB-EN2</text>
<text x="196.8" y="138.2">ETHRX+</text>
<text x="196.8" y="143.3">ETHRX-</text>
<text x="102.9" y="145.8">SCL0</text>
<text x="177.1" y="148.3">ETHRX+</text>
<text x="196.8" y="148.3">ETHLINK</text>
<text x="102.9" y="156">NRST</text>
<text x="177.3" y="153.4">ETHTX+</text>
<text x="177.6" y="150.9">ETHRX-</text>
<text x="177.8" y="156">ETHTX-</text>
<text x="196.8" y="153.4">ETHACT</text>
<text x="177" y="161">ETHACT</text>
<text x="177.5" y="158.5">ETH3V3</text>
<text x="176.5" y="163.6">ETHLINK</text>
</g>
<g font-size="1.8" fill="#848400">
<text x="51.2" y="42.5">VIN</text>
<text x="65.7" y="42.5">SDA</text>
<text x="65.9" y="45.1">SCL</text>
<text x="59.9" y="50.2">V_AUX_ON</text>
<text x="49.5" y="56">psu.sch</text>
<text x="63.4" y="67.9">USBA+</text>
<text x="63.9" y="70.5">USBA-</text>
<text x="63.4" y="75.6">USBB+</text>
<text x="63.9" y="78.1">USBB-</text>
<text x="65.7" y="83.2">SDA</text>
<text x="65.9" y="85.7">SCL</text>
<text x="59.3" y="95.9">USB-FLAG1</text>
<text x="61.7" y="90.8">USB-EN1</text>
<text x="61.7" y="93.3">USB-EN2</text>
<text x="49.5" y="101.7">peripherals.sch</text>
<text x="59.3" y="98.4">USB-FLAG2</text>
<text x="63.4" y="113.7">USBC+</text>
<text x="63.9" y="116.2">USBC-</text>
<text x="49.5" y="127.1">audio.sch</text>
</g>
<g font-size="1.7" fill="#840000">
<text x="201.9" y="184">PROJECT</text>
<text x="257.8" y="183.8">SIZE</text>
<text x="201.8" y="190.9">TITLE</text>
<text x="259.8" y="190.9">REV.</text>
<text x="201.8" y="200.9">PART #</text>
<text x="226.8" y="200.9">DOCUMENT #</text>
<text x="251.8" y="200.9">SHEET</text>
</g>
<g font-size="1.6" fill="#840000">
<text x="220.5" y="34">1</text>
<text x="230.7" y="34">2</text>
<text x="122.4" y="39.1">E24</text>
<text x="122.8" y="36.6">N1</text>
<text x="122.9" y="41.7">S1</text>
<text x="160.5" y="36.6">E12</text>
<text x="160.5" y="39.1">E13</text>
<text x="160.5" y="41.7">E16</text>
<text x="220.5" y="36.6">3</text>
<text x="220.5" y="39.1">5</text>
<text x="220.5" y="41.7">7</text>
<text x="230.7" y="36.6">4</text>
<text x="230.7" y="39.1">6</text>
<text x="230.7" y="41.7">8</text>
<text x="122.2" y="44.2">W24</text>
<text x="160.5" y="44.2">E15</text>
<text x="160.5" y="46.7">E19</text>
<text x="220.1" y="46.7">11</text>
<text x="220.5" y="44.2">9</text>
<text x="230.3" y="44.2">10</text>
<text x="230.3" y="46.7">12</text>
<text x="106.2" y="49.3">1</text>
<text x="106.2" y="51.8">2</text>
<text x="122.4" y="49.3">E20</text>
<text x="160.5" y="49.3">E18</text>
<text x="220.1" y="49.3">13</text>
<text x="220.1" y="51.8">15</text>
<text x="230.3" y="49.3">14</text>
<text x="230.3" y="51.8">16</text>
<text x="122.2" y="54.4">W19</text>
<text x="122.4" y="59.4">S23</text>
<text x="160.9" y="56.9">N2</text>
<text x="160.9" y="59.4">N3</text>
<text x="220.1" y="54.4">17</text>
<text x="220.1" y="56.9">19</text>
<text x="230.3" y="56.9">20</text>
<text x="230.3" y="54.4">18</text>
<text x="122.4" y="64.5">S21</text>
<text x="122.4" y="62">S22</text>
<text x="160.9" y="62">N4</text>
<text x="160.9" y="64.5">N5</text>
<text x="122.4" y="67.1">S20</text>
<text x="122.4" y="69.6">S19</text>
<text x="160.9" y="67.1">N6</text>
<text x="160.9" y="69.6">N7</text>
<text x="122.4" y="77.2">S16</text>
<text x="122.4" y="74.7">S17</text>
<text x="122.4" y="72.1">S18</text>
<text x="160.9" y="72.1">N8</text>
<text x="160.9" y="74.7">N9</text>
<text x="219.9" y="77.2">DT</text>
<text x="122.4" y="82.3">S15</text>
<text x="160.5" y="79.8">N10</text>
<text x="160.5" y="82.3">N11</text>
<text x="219.8" y="79.8">DC</text>
<text x="122.4" y="89.9">S12</text>
<text x="122.4" y="87.4">S13</text>
<text x="122.4" y="84.8">S14</text>
<text x="160.5" y="84.8">N12</text>
<text x="160.5" y="87.4">N13</text>
<text x="160.5" y="89.9">N14</text>
<text x="220.5" y="89.9">6</text>
<text x="220.5" y="87.4">7</text>
<text x="220.5" y="84.8">8</text>
<text x="122.4" y="95">S10</text>
<text x="122.4" y="92.5">S11</text>
<text x="160.5" y="92.5">N15</text>
<text x="160.5" y="95">N16</text>
<text x="220.5" y="95">4</text>
<text x="220.5" y="92.5">5</text>
<text x="122.9" y="100.1">S8</text>
<text x="122.9" y="97.5">S9</text>
<text x="160.5" y="97.5">N17</text>
<text x="220.5" y="100.1">2</text>
<text x="220.5" y="97.5">3</text>
<text x="122.9" y="107.7">S6</text>
<text x="122.9" y="105.2">S7</text>
<text x="160.5" y="107.7">N20</text>
<text x="160.5" y="102.6">N18</text>
<text x="160.5" y="105.2">N19</text>
<text x="219.9" y="107.7">SH</text>
<text x="220.5" y="102.6">1</text>
<text x="122.9" y="112.8">S4</text>
<text x="122.9" y="110.2">S5</text>
<text x="160.5" y="110.2">N21</text>
<text x="160.5" y="112.8">N22</text>
<text x="122.9" y="117.9">S2</text>
<text x="122.9" y="115.3">S3</text>
<text x="160.5" y="115.3">N23</text>
<text x="161" y="117.9">E2</text>
<text x="122.2" y="122.9">W10</text>
<text x="122.6" y="120.4">W9</text>
<text x="161" y="120.4">E3</text>
<text x="161" y="125.5">E4</text>
<text x="122.2" y="128">W11</text>
<text x="122.2" y="130.6">W12</text>
<text x="161" y="128">E5</text>
<text x="161" y="130.6">E6</text>
<text x="220.5" y="130.6">1</text>
<text x="72" y="135.6">1</text>
<text x="122.2" y="133.1">W13</text>
<text x="122.2" y="135.6">W14</text>
<text x="161" y="133.1">E7</text>
<text x="161" y="135.6">E8</text>
<text x="220.5" y="133.1">2</text>
<text x="220.5" y="135.6">3</text>
<text x="72" y="138.2">2</text>
<text x="72" y="140.7">3</text>
<text x="122.2" y="138.2">W15</text>
<text x="122.2" y="140.7">W16</text>
<text x="122.2" y="143.3">W17</text>
<text x="160.5" y="140.7">E10</text>
<text x="160.5" y="143.3">E11</text>
<text x="161" y="138.2">E9</text>
<text x="220.5" y="138.2">4</text>
<text x="220.5" y="140.7">5</text>
<text x="220.5" y="143.3">6</text>
<text x="122.2" y="145.8">W18</text>
<text x="160.7" y="148.3">W2</text>
<text x="219.8" y="148.3">RA</text>
<text x="220.5" y="145.8">8</text>
<text x="40.2" y="156">4</text>
<text x="59.3" y="156">2</text>
<text x="122.4" y="156">E21</text>
<text x="122.4" y="153.4">E22</text>
<text x="122.4" y="150.9">E23</text>
<text x="160.7" y="150.9">W3</text>
<text x="160.7" y="153.4">W4</text>
<text x="160.7" y="156">W5</text>
<text x="219.8" y="150.9">RK</text>
<text x="219.9" y="153.4">LA</text>
<text x="219.9" y="156">LK</text>
<text x="258" y="156">SH</text>
<text x="160.7" y="158.5">W6</text>
<text x="160.7" y="161">W7</text>
<text x="40.2" y="162.3">3</text>
<text x="59.3" y="162.3">1</text>
<text x="122.4" y="166.1">S24</text>
<text x="122.6" y="163.6">W1</text>
<text x="160.7" y="163.6">W8</text>
<text x="122.4" y="171.2">E14</text>
<text x="122.4" y="168.7">E17</text>
<text x="122.9" y="173.7">E1</text>
<text x="160.3" y="168.7">W20</text>
<text x="160.3" y="171.2">W21</text>
<text x="160.3" y="173.7">W22</text>
<text x="122.4" y="176.3">N24</text>
<text x="160.3" y="176.3">W23</text>
</g>
<g font-size="1.6" fill="#008484">
<text x="223.5" y="131.4">TD+</text>
<text x="223.5" y="133.9">TCT</text>
<text x="223.5" y="136.4">TD-</text>
<text x="223.5" y="139">RD+</text>
<text x="223.5" y="141.5">RCT</text>
<text x="223.5" y="144.1">RD-</text>
<text x="223.5" y="146.6">GND</text>
<text x="250.7" y="156.8">SHIELD</text>
</g>
<g font-size="1.4" fill="#008484">
<text x="28" y="49.3">PJ-013C</text>
<text x="100.9" y="52.7" transform="rotate(-90 100.9 52.7)">VBAT</text>
<text x="226.5" y="53.3" transform="rotate(-90 226.5 53.3)">DF13A-20DP-1.25V(25)</text>
<text x="26.8" y="87.4">10k</text>
<text x="26.8" y="93.8">10k</text>
<text x="223.1" y="112.8">DM3AT-SF-PEJM5</text>
<text x="66.6" y="143.7" transform="rotate(-90 66.6 143.7)">DF3DZ-3P-2V21</text>
<text x="73.6" y="158.5">2.2k</text>
<text x="223.1" y="161">7498011122R</text>
<text x="42.4" y="167.4">CAT811TTBI-T3</text>
<text x="94" y="166.1">NRST</text>
<text x="126.1" y="181.4">ARIA-G25</text>
</g>
<g font-size="1.4" fill="#840000">
<text x="244.1" y="132">J1</text>
<text x="233.3" y="137">XMIT</text>
<text x="244.1" y="135.8">J2</text>
<text x="244.1" y="139.6">J3</text>
<text x="244.1" y="143.4">J6</text>
<text x="232.8" y="144.7">RCV</text>
<text x="234.7" y="150.4">RIGHT</text>
<text x="235.1" y="155.4">LEFT</text>
</g>
<g font-size="1.2" fill="#840000">
<text x="244.2" y="133.8">J4</text>
<text x="244.2" y="134.4">J5</text>
<text x="244.2" y="141.4">J7</text>
<text x="244.2" y="142">J8</text>
</g>
</svg>
